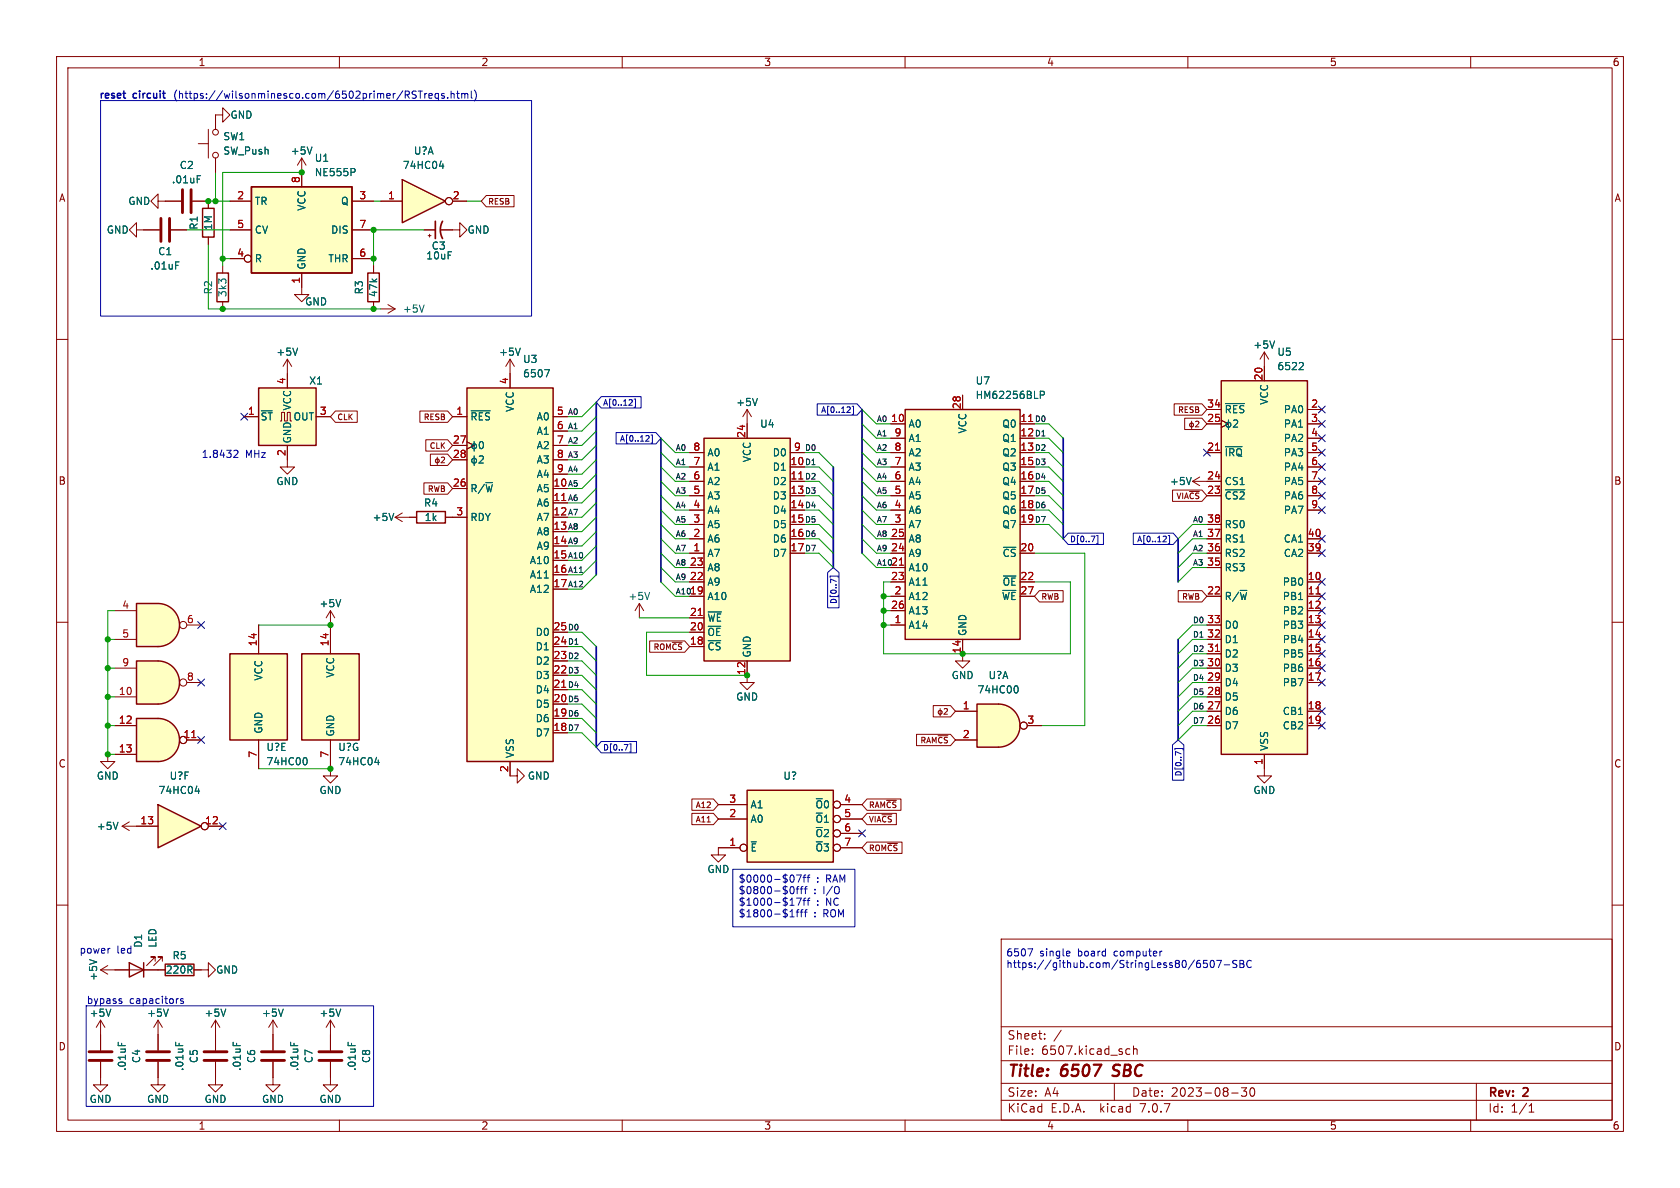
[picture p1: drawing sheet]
<svg xmlns="http://www.w3.org/2000/svg" width="297mm" height="210mm" viewBox="0 0 297 210" stroke-linecap="round" stroke-linejoin="round" font-family="sans-serif">
<g fill="none" stroke="#840000" stroke-width=".18">
<path d="M10 10h277v190h-277zM12 12h273v186h-273zM60 10v2M110 10v2M160 10v2M210 10v2M260 10v2M27.9 35.6v-1.3l-1.2 1.3 1.2 1.2v-1.2h1.3M10 60h2M285 60h2M80 73.7h2.5M80 78.7h2.5"/>
<path d="M82.5 78.1l1.3 .6-1.3 .7M90.2 66v2.6M97.8 73.7h2.5M97.8 78.7h2.5M97.8 76.2h2.5M80 86.4h2.5M80 91.4h2.5M80 81.3h2.5M97.8 86.4h2.5M97.8 88.9h2.5M97.8 91.4h2.5M97.8 94h2.5"/>
<path d="M97.8 96.5h2.5M97.8 99.1h2.5M97.8 81.3h2.5M97.8 83.8h2.5M10 110h2M45.7 110.5v5.1M58.4 110.5v5.1M97.8 101.6h2.5M97.8 104.1h2.5M97.8 119.4h2.5M97.8 116.8h2.5M97.8 114.3h2.5"/>
<path d="M97.8 111.8h2.5M285 110h2M45.7 130.8v5.1M58.4 130.8v5.1M90.2 134.6v2.6M97.8 129.5h2.5M97.8 127h2.5M97.8 124.5h2.5M97.8 121.9h2.5M10 160h2M285 160h2M17.8 171.5l1.2 .7"/>
<path d="M17.8 171.5h2.5M19 170.7l-1.2 .8M177 166h108v32h-108zM38.1 190.5v1.3h1.3l-1.3 1.2-1.3-1.2h1.3M38.1 180.3l-.8 1.3M38.1 180.3v2.6M38.1 180.3l.8 1.3M48.3 180.3v5.4M48.3 187.7v2.8M48.3 180.3l-.8 1.3M48.3 180.3l.7 1.3M58.4 180.3l-.7 1.3"/>
<path d="M58.4 180.3v5.4M58.4 187.7v2.8M58.4 180.3l.8 1.3M60 198v2M110 198v2M160 198v2M177 194.5h108M177 191.5h108M177 187.5h108M177 181.5h108M182.5 186.3v.1M182.5 185.5v.1"/>
<path d="M184.7 183.6v.1M184.7 182.8v.1M187.6 182.1l-1.3 2M197 191.5v3M199.2 186.3h.5M199.2 185.5h.5M200.4 185.5l.2-.1 .4 .1v.9M200.4 184.9v1.5M210 198v2M217.7 193.2h1.2M219.5 192.3h.9l-.5 .6 .4 .1v.7l-.2 .1h-.4l-.2-.1M221.2 192.4l.1-.1a.81 .81 0 0 1 .6 .6 .81 .81 0 0 1-.3 .8l-.1 .1a.81 .81 0 0 1-.6-.6 .81 .81 0 0 1 .3-.8z"/>
<path d="M260 198v2M261 191.5v6.5M270.3 196.6h.9M270.3 195.5l.4-.4v1.5"/>
</g>
<path d="M196.6 190.1l.3 .1M197 188.4l-.2 .2 .1 .4" fill="none" stroke="#840000" stroke-width=".4"/>
<g fill="none" stroke="#006464" stroke-width=".18">
<path d="M83.3 72.6h3.4M83.8 78v1.7M84.9 78.1l.1-.1a.68 .68 0 0 1 .5 .7 .68 .68 0 0 1-.5 .6 .84 .84 0 0 1-.1-1.2zM96.3 65.3h.8l-.5 1.3M83.8 80.6v1.7M84.7 80.7l.5-.1 .3 .4-.8 .9h.8M54 133.9a.79 .79 0 0 1 0 1.3M66.3 134.8h.8M66.9 134.4v.8M15.8 169.6l1.3 .5M39.9 178.4l-.4 1.2M50.1 178.4l-.4 1.2"/>
<path d="M60.2 178.4l-.4 1.2M51.4 184.2v.6M61.5 184.2v.6"/>
<circle cx="83.8" cy="78.9" r=".44"/>
<circle cx="83.8" cy="81.4" r=".44"/>
</g>
<path d="M46.2 187.5h4.1M46.2 185.9h4.1M56.4 187.5h4.1M56.4 185.9h4.1" fill="none" stroke="#840000" stroke-width=".51"/>
<g fill="#ffffc2" stroke="#ffffc2" stroke-width=".18">
<path d="M82.5 68.6h15.3v66h-15.3z"/>
<path d="M53.3 115.6h10.2v15.2h-10.2z"/>
<path d="M40.6 115.6h10.2v15.2h-10.2z"/>
<path d="M27.9 106.7a3.8 3.8 0 0 1 3.8 3.8 3.8 3.8 0 0 1-3.8 3.8z"/>
</g>
<path d="M82.5 68.6h15.3v66h-15.3zM40.6 115.6h10.2v15.2h-10.2zM53.3 115.6h10.2v15.2h-10.2z" fill="none" stroke="#840000" stroke-width=".25"/>
<path d="M99.3 88.5h.7M99.3 121.5h.7" fill="none" stroke="#a90000" stroke-width=".18"/>
<path d="M24.1 106.7h3.8v7.6h-3.8z" fill="#ffffc2"/>
<path d="M73.7 90.4h5v2.1h-5zM24.1 106.7h3.8a3.8 3.8 0 0 1 3.8 3.8 3.8 3.8 0 0 1-3.8 3.8h-3.8z" fill="none" stroke="#840000" stroke-width=".25"/>
<g fill="none" stroke="#840000" stroke-width=".18">
<path d="M69.8 91.4h3.9M69.8 91.4l1.3 .8M71.1 90.7l-1.3 .7M78.7 91.4h1.3M20.3 108h3.8M20.3 113h3.8M33 110.5h2.6M17.8 182.9v2.8M17.8 187.7v2.8M58.4 190.5v1.3h1.3l-1.3 1.2-1.3-1.2h1.3"/>
<circle cx="32.4" cy="110.5" r=".63"/>
</g>
<path d="M15.7 187.5h4.1M15.7 185.9h4.1" fill="none" stroke="#840000" stroke-width=".51"/>
<path d="M69.6 90.7l-.4 1.3M20.9 184.2v.6" fill="none" stroke="#006464" stroke-width=".18"/>
<path d="M27.9 116.8a3.8 3.8 0 0 1 3.8 3.9 3.8 3.8 0 0 1-3.8 3.8z" fill="#ffffc2" stroke="#ffffc2" stroke-width=".18"/>
<path d="M24.1 116.8h3.8v7.7h-3.8z" fill="#ffffc2"/>
<path d="M24.1 116.8h3.8a3.8 3.8 0 0 1 3.8 3.9 3.8 3.8 0 0 1-3.8 3.8h-3.8z" fill="none" stroke="#840000" stroke-width=".25"/>
<g fill="none" stroke="#840000" stroke-width=".18">
<path d="M20.3 118.1h3.8M20.3 123.2h3.8M33 120.7h2.6"/>
<circle cx="32.4" cy="120.6" r=".63"/>
</g>
<path d="M27.9 127a3.8 3.8 0 0 1 3.8 3.8 3.8 3.8 0 0 1-3.8 3.8z" fill="#ffffc2" stroke="#ffffc2" stroke-width=".18"/>
<path d="M24.1 127h3.8v7.6h-3.8z" fill="#ffffc2"/>
<path d="M45.7 68.6h10.2v10.1h-10.2zM215.9 67.3h15.2v66.1h-15.2zM24.1 127h3.8a3.8 3.8 0 0 1 3.8 3.8 3.8 3.8 0 0 1-3.8 3.8h-3.8zM22.9 170.2l2.5 1.3-2.5 1.2zM25.4 170.2v2.5M29.2 170.4h5.1v2.1h-5.1z" fill="none" stroke="#840000" stroke-width=".25"/>
<g fill="none" stroke="#840000" stroke-width=".18">
<path d="M43.2 73.7h2.5M49.5 74.4h.3v-1.5h.5v1.5h.5v-1.5h.5v1.5h.3M50.8 66v2.6M50.8 78.7v2.6M55.9 73.7h2.5M90.2 63.5l-.8 1.3M90.2 63.5v2.5M90.2 63.5l.7 1.3M213.4 72.4h2.5M213.4 74.9h2.5M215.9 74.3l1.3 .6-1.3 .7M223.5 64.8v2.5"/>
<path d="M231.1 72.4h2.6M231.1 74.9h2.6M231.1 77.5h2.6M213.4 80h2.5M213.4 87.6h2.5M213.4 85.1h2.5M213.4 97.8h2.5M213.4 95.3h2.5M213.4 92.7h2.5M231.1 80h2.6M231.1 87.6h2.6M231.1 85.1h2.6"/>
<path d="M231.1 97.8h2.6M231.1 95.3h2.6M231.1 82.6h2.6M231.1 90.2h2.6M213.4 105.4h2.5M213.4 110.5h2.5M213.4 113h2.5M213.4 115.6h2.5M213.4 118.1h2.5M213.4 100.3h2.5M231.1 102.9h2.6M231.1 105.4h2.6"/>
<path d="M231.1 108h2.6M231.1 110.5h2.6M231.1 113h2.6M231.1 115.6h2.6M231.1 118.1h2.6M20.3 128.3h3.8M20.3 133.4h3.8M33 130.8h2.6M213.4 128.3h2.5M213.4 120.7h2.5M213.4 125.7h2.5M213.4 123.2h2.5"/>
<path d="M223.5 133.4v2.5M231.1 128.3h2.6M231.1 120.7h2.6M231.1 125.7h2.6M20.3 171.5h8.9M27.4 169.9v-.7h-.7h.7l-1.5 1.5M28.7 169.9v-.7h-.8h.8l-1.5 1.5M34.3 171.5h1.3M17.8 190.5v1.3h1.2l-1.2 1.2-1.3-1.2h1.3M17.8 180.3l-.8 1.3M17.8 180.3v2.6M17.8 180.3l.7 1.3"/>
<path d="M27.9 190.5v1.3h1.3l-1.3 1.2-1.2-1.2h1.2"/>
<circle cx="32.4" cy="130.8" r=".63"/>
</g>
<path d="M214.9 79.6h.7M214.9 115.2h.7M232.7 105h.7M33.9 130.4h.7" fill="none" stroke="#a90000" stroke-width=".18"/>
<g fill="#ffffc2" stroke="#ffffc2" stroke-width=".18">
<path d="M215.9 67.3h15.2v66.1h-15.2z"/>
<path d="M45.7 68.6h10.2v10.1h-10.2z"/>
</g>
<g fill="none" stroke="#006464" stroke-width=".18">
<path d="M92 61.5l-.4 1.3M216.6 79h3M216.6 71.3h3.4M217.2 74.2v1.7M218.1 74.4l.5-.2 .2 .4-.8 .9h.8M230.2 64.1l.2 .2v.3l-.8 .7h.8M216.6 86.6h3.5M19.6 178.4l-.4 1.2"/>
<circle cx="217.2" cy="75.1" r=".44"/>
</g>
<path d="M27.9 142.2l7.7 3.9-7.7 3.8z" fill="#ffffc2"/>
<path d="M44.4 33h17.8v15.3h-17.8zM65 48.3h2.1v5h-2.1zM132.1 139.7h15.2v12.7h-15.2zM27.9 142.2l7.7 3.9-7.7 3.8z" fill="none" stroke="#840000" stroke-width=".25"/>
<g fill="none" stroke="#840000" stroke-width=".18">
<path d="M40.6 35.6h3.8M53.3 30.5v2.5M62.2 35.6h3.8M40.6 40.6h3.8M40.6 45.7h2.6M53.3 48.3v3.8h1.3l-1.3 1.2-1.2-1.2h1.2M62.2 40.6h3.8M62.2 45.7h3.8M66 47v1.3M66 53.3v1.3M67.3 54.6h2.5M68.6 53.8l1.2 .8"/>
<path d="M69.8 54.6l-1.2 .8M74.9 40.6h2.1M75.7 41.7h.5M75.9 41.4v.5M78 40.6h3.3v-1.2l1.2 1.2-1.2 1.3v-1.3M50.8 63.5l-.8 1.3M50.8 63.5v2.5M50.8 63.5l.8 1.3M50.8 81.3v1.3h1.3l-1.3 1.2-1.3-1.2h1.3M58.4 108l-.7 1.2M58.4 108v2.5M58.4 108l.8 1.2"/>
<path d="M132.1 119.4v1.3h1.2l-1.2 1.2-1.3-1.2h1.3M170.2 115.6v1.2h1.2l-1.2 1.3-1.3-1.3h1.3M19 133.4v1.2h1.3l-1.3 1.3-1.2-1.3h1.2M58.4 135.9v1.3h1.3l-1.3 1.2-1.3-1.2h1.3M21.6 146.1h6.3M21.6 146.1l1.3 .7M22.9 145.3l-1.3 .8M36.8 146.1h2.6M127 144.8h5.1M127 142.2h5.1M130.8 149.9h-3.8v1.2h1.3l-1.3 1.3-1.3-1.3h1.3M148.6 149.9h3.8"/>
<path d="M148.6 144.8h3.8M148.6 142.2h3.8M148.6 147.3h3.8M35.6 171.5h1.2v-1.3l1.3 1.3-1.3 1.2v-1.2M27.9 180.3v5.4M27.9 187.7v2.8M27.9 180.3l-.7 1.3M27.9 180.3l.8 1.3M38.1 182.9v2.8M38.1 187.7v2.8M48.3 190.5v1.3h1.2l-1.2 1.2-1.3-1.2h1.3"/>
<circle cx="43.8" cy="45.7" r=".63"/>
<circle cx="36.2" cy="146" r=".63"/>
<circle cx="131.4" cy="149.9" r=".63"/>
</g>
<path d="M62.7 29.9l.1 .1-.1 .4M75 53.9l-.4 1.3M52.6 61.5l-.4 1.3M60.2 106l-.4 1.3M34.5 139.9h.8M35.1 139.4v.9M20.9 145.4l-.5 1.2M132.8 148.8h.9M29.8 178.4l-.5 1.2M31.1 184.2v.6M41.2 184.2v.6" fill="none" stroke="#006464" stroke-width=".18"/>
<path d="M25.9 187.5h4.1M25.9 185.9h4.1M36.1 187.5h4M36.1 185.9h4" fill="none" stroke="#840000" stroke-width=".51"/>
<g fill="#ffffc2" stroke="#ffffc2" stroke-width=".18">
<path d="M132.1 139.7h15.2v12.7h-15.2z"/>
<path d="M44.4 33h17.8v15.3h-17.8z"/>
<path d="M176.5 124.5a3.8 3.8 0 0 1 3.8 3.8 3.8 3.8 0 0 1-3.8 3.8z"/>
</g>
<path d="M77 39.1v3.1M78.2 39.1a3.2 3.2 0 0 0 0 3.1" fill="none" stroke="#840000" stroke-width=".3"/>
<path d="M172.7 124.5h3.8v7.6h-3.8z" fill="#ffffc2"/>
<path d="M160 72.4h20.3v40.6h-20.3zM172.7 124.5h3.8a3.8 3.8 0 0 1 3.8 3.8 3.8 3.8 0 0 1-3.8 3.8h-3.8z" fill="none" stroke="#840000" stroke-width=".25"/>
<g fill="none" stroke="#840000" stroke-width=".18">
<path d="M35.1 25.4h1.7M36.8 22.9v5M38.1 27.9v2.6M39.4 20.3v1.3l1.2-1.3-1.2-1.2v1.2h-1.3v2.6M53.3 27.9l-.7 1.3M53.3 27.9v2.6M53.3 27.9l.8 1.3M157.5 74.9h2.5M157.5 77.5h2.5M170.2 69.9v2.5M180.3 74.9h2.6M180.3 77.5h2.6"/>
<path d="M157.5 80h2.5M157.5 82.6h2.5M157.5 85.1h2.5M157.5 87.6h2.5M157.5 90.2h2.5M157.5 92.7h2.5M157.5 97.8h2.5M157.5 95.3h2.5M180.3 80h2.6M180.3 82.6h2.6M180.3 85.1h2.6M180.3 87.6h2.6"/>
<path d="M180.3 90.2h2.6M180.3 92.7h2.6M180.3 97.8h2.6M113 106.7l-.7 1.3M113 106.7v2.5M113 106.7l.8 1.3M157.5 110.5h2.5M157.5 105.4h2.5M157.5 100.3h2.5M157.5 102.9h2.5M157.5 108h2.5M170.2 113v2.6"/>
<path d="M180.3 105.4h2.6M180.3 102.9h2.6M168.9 125.7h3.8M168.9 130.8h3.8M181.6 128.3h2.5M223.5 135.9v1.3h1.3l-1.3 1.2-1.3-1.2h1.3"/>
<circle cx="38.1" cy="27.4" r=".51"/>
<circle cx="38.1" cy="23.4" r=".51"/>
<circle cx="181" cy="128.3" r=".63"/>
</g>
<path d="M55.2 26l-.5 1.2M183.9 69.2h.5l.2 .2-.1 .4h-.6M114.8 104.7l-.4 1.3M179.7 121.2a.79 .79 0 0 1 0 1.3" fill="none" stroke="#006464" stroke-width=".18"/>
<path d="M160 72.4h20.3v40.6h-20.3z" fill="#ffffc2" stroke="#ffffc2" stroke-width=".18"/>
<path d="M181.9 74.5h.7M159 99.9h.7" fill="none" stroke="#a90000" stroke-width=".18"/>
<path d="M71.1 31.8l7.6 3.8-7.6 3.8z" fill="#ffffc2"/>
<path d="M35.8 36.8h2v5.1h-2zM71.1 31.8l7.6 3.8-7.6 3.8zM38.4 48.3h2v5h-2zM124.5 77.5h15.2v39.3h-15.2z" fill="none" stroke="#840000" stroke-width=".25"/>
<g fill="none" stroke="#840000" stroke-width=".18">
<path d="M29.2 35.6h2.8M34 35.6h2.8v1.2M38.1 20.3v2.6M38.1 27.9v2.6M40.6 35.6h3.8M53.3 30.5v2.5M62.2 35.6h3.8M67.3 35.6h3.8M80 35.6h2.5M86 34.6h4.9v2h-4.9l-.9-1zM24.1 40.6v-1.2l-1.2 1.2 1.2 1.3v-1.3h4.1M30.2 40.6h2.8"/>
<path d="M36.8 41.9v1.3M39.4 47v1.3M39.4 53.3v1.3M40.6 40.6h3.8M40.6 45.7h2.6M53.3 48.3v2.5M62.2 40.6h3.8M62.2 45.7h3.8M66 47v1.3M66 53.3v1.3M74.9 40.6h2.1M78 40.6h2"/>
<path d="M43.2 73.7h2.5M50.8 66v2.6M50.8 78.7v2.6M55.9 73.7h2.5M59.3 72.7h3.9v2h-3.9l-.9-1zM74.2 72.7h4.9l.9 1-.9 1h-4.9zM75.3 77.7h3.8l.9 1-.9 1h-3.8zM80 73.7h2.5M80 78.7h2.5M82.5 78.1l1.3 .6-1.3 .7M90.2 66v2.6M97.8 73.7h2.5"/>
<path d="M97.8 78.7h2.5M97.8 76.2h2.5M132.1 72.4l-.8 1.3M132.1 72.4v5.1M132.1 72.4l.7 1.3M157.5 74.9h2.5M157.5 77.5h2.5M170.2 69.9v2.5M180.3 74.9h2.6M180.3 77.5h2.6M207.6 71.4h4.9l.9 1-.9 1h-4.9zM209.4 73.9h3.1l.9 1-.9 1h-3.1z"/>
<path d="M210.7 74.5v1.3M211.4 74.6l.4-.1 .1 .2-.6 .8h.6M213.4 72.4h2.5M213.4 74.9h2.5M215.9 74.3l1.3 .6-1.3 .7M223.5 62.2l-.7 1.3M223.5 62.2v5.1M223.5 62.2l.8 1.3M231.1 72.4h2.6M231.1 74.9h2.6M231.1 77.5h2.6M72.4 91.4h1.3"/>
<path d="M74.9 85.4h4.2l.9 1-.9 1h-4.2zM76.1 80.3h3l.9 1-.9 1h-3zM77.3 80.8v1.3M78 80.9l.4-.1 .2 .3-.6 .7h.6M78.7 91.4h3.8M80 86.4h2.5M80 81.3h2.5M97.8 86.4h2.5M97.8 88.9h2.5M97.8 91.4h2.5M97.8 94h2.5M97.8 96.5h2.5"/>
<path d="M97.8 99.1h2.5M97.8 81.3h2.5M97.8 83.8h2.5M121.9 97.8h2.6M121.9 82.6h2.6M121.9 85.1h2.6M121.9 87.6h2.6M121.9 90.2h2.6M121.9 92.7h2.6M121.9 95.3h2.6M121.9 80h2.6M139.7 97.8h2.5"/>
<path d="M139.7 82.6h2.5M139.7 85.1h2.5M139.7 87.6h2.5M139.7 90.2h2.5M139.7 92.7h2.5M139.7 95.3h2.5M139.7 80h2.5M157.5 97.8h2.5M157.5 82.6h2.5M157.5 85.1h2.5M157.5 87.6h2.5M157.5 90.2h2.5"/>
<path d="M157.5 92.7h2.5M157.5 95.3h2.5M157.5 80h2.5M180.3 97.8h2.6M180.3 82.6h2.6M180.3 85.1h2.6M180.3 87.6h2.6M180.3 90.2h2.6M180.3 92.7h2.6M180.3 80h2.6M207.3 86.6h5.2l.9 1-.9 1h-5.2zM210.3 86.9h1.7"/>
<path d="M210.8 85.1h5.1M210.8 85.1l1.3 .8M212.1 84.3l-1.3 .8M213.4 97.8h2.5M213.4 87.6h2.5M213.4 92.7h2.5M213.4 95.3h2.5M213.4 80h2.5M231.1 97.8h2.6M231.1 82.6h2.6M231.1 85.1h2.6M231.1 87.6h2.6"/>
<path d="M231.1 90.2h2.6M231.1 95.3h2.6M231.1 80h2.6M45.7 110.5v5.1M58.4 110.5v5.1M97.8 114.3h2.5M97.8 111.8h2.5M97.8 101.6h2.5M97.8 104.1h2.5M97.8 119.4h2.5M97.8 116.8h2.5M114.9 113.3h6.1l.9 1-.9 1h-6.1z"/>
<path d="M118.8 113.5h1.8M121.9 114.3h2.6M121.9 105.4h2.6M121.9 111.8h2.6M121.9 109.2h2.6M121.9 102.9h2.6M121.9 100.3h2.6M132.1 116.8v2.6M157.5 105.4h2.5M157.5 102.9h2.5M157.5 100.3h2.5M157.5 108h2.5"/>
<path d="M157.5 110.5h2.5M170.2 113v2.6M180.3 105.4h2.6M180.3 102.9h2.6M183.8 104.4h4.1v2h-4.1l-.9-1zM208.3 104.4h4.2l.9 1-.9 1h-4.2zM213.4 105.4h2.5M213.4 100.3h2.5M213.4 110.5h2.5M213.4 113h2.5M213.4 115.6h2.5M213.4 118.1h2.5"/>
<path d="M231.1 105.4h2.6M231.1 102.9h2.6M231.1 108h2.6M231.1 110.5h2.6M231.1 113h2.6M231.1 115.6h2.6M231.1 118.1h2.6M20.3 128.3h3.8M20.3 133.4h3.8M33 130.8h2.6M45.7 130.8v5.1M58.4 130.8v5.1"/>
<path d="M90.2 134.6v2.6h1.2v-1.3l1.3 1.3-1.3 1.2v-1.2M97.8 129.5h2.5M97.8 127h2.5M97.8 124.5h2.5M97.8 121.9h2.5M162 129.8h6l.9 1-.9 1h-6zM165 124.7h3l.9 1-.9 1h-3zM165.8 130.1h1.8M166.2 125.3v1.3M166.9 125.4l.4-.1 .2 .2-.6 .8h.6M168.9 130.8h3.8M168.9 125.7h3.8"/>
<path d="M181.6 128.3h2.5M213.4 128.3h2.5M213.4 120.7h2.5M213.4 125.7h2.5M213.4 123.2h2.5M223.5 133.4v2.5M231.1 128.3h2.6M231.1 120.7h2.6M231.1 125.7h2.6M24.1 146.1h3.8M36.8 146.1h2.6M122.3 143.8h3.8l.9 1-.9 1h-3.8z"/>
<path d="M122.3 141.2h3.8l.9 1-.9 1h-3.8zM125 145.3h.6M127 149.9h3.8M127 144.8h5.1M127 142.2h5.1M148.6 149.9h3.8M148.6 144.8h3.8M148.6 142.2h3.8M148.6 147.3h3.8M153.3 141.2h6v2h-6l-.9-1zM153.3 143.8h5.2v2h-5.2l-.9-1zM153.3 148.9h6.2v2h-6.2l-.9-1z"/>
<path d="M155.9 144h1.8M156.7 141.5h1.8M156.9 149.1h1.8M20.3 171.5h2.6M25.4 171.5h3.8M34.3 171.5h1.3M17.8 182.9v2.8M17.8 187.7v2.8M27.9 182.9v2.8M27.9 187.7v2.8M38.1 182.9v2.8M38.1 187.7v2.8"/>
<path d="M48.3 182.9v2.8M48.3 187.7v2.8M58.4 182.9v2.8M58.4 187.7v2.8"/>
<circle cx="79.4" cy="35.6" r=".63"/>
<circle cx="43.8" cy="45.7" r=".63"/>
<circle cx="210.7" cy="75.1" r=".35"/>
<circle cx="77.3" cy="81.5" r=".35"/>
<circle cx="32.4" cy="130.8" r=".63"/>
<circle cx="166.2" cy="125.9" r=".35"/>
<circle cx="181" cy="128.3" r=".63"/>
<circle cx="36.2" cy="146" r=".63"/>
<circle cx="131.4" cy="149.9" r=".63"/>
</g>
<g fill="none" stroke="#006464" stroke-width=".18">
<path d="M34.9 31.1h.6M55.2 26l-.5 1.2M62.7 29.9l.1 .1-.1 .4M77.7 29.4h.8M78.3 28.9v.9M31.1 46.3h.6M52.6 61.5l-.4 1.3M83.3 72.6h3.4M83.8 78v1.7M84.9 78.1l.1-.1a.68 .68 0 0 1 .5 .7 .68 .68 0 0 1-.5 .6 .84 .84 0 0 1-.1-1.2zM92 61.5l-.4 1.3M96.3 65.3h.8l-.5 1.3"/>
<path d="M133.9 70.4l-.4 1.3M183.9 69.2h.5l.2 .2-.1 .4h-.6M216.6 79h3M216.6 71.3h3.4M217.2 74.2v1.7M218.1 74.4l.5-.2 .2 .4-.8 .9h.8M225.3 60.3l-.4 1.2M230.2 64.1l.2 .2v.3l-.8 .7h.8M69.6 90.7l-.4 1.3M83.8 80.6v1.7M84.7 80.7l.5-.1 .3 .4-.8 .9h.8M210.6 84.4l-.4 1.3"/>
<path d="M216.6 86.6h3.5M60.2 106l-.4 1.3M125.2 108.2h2.3M34.5 139.9h.8M35.1 139.4v.9M54 133.9a.79 .79 0 0 1 0 1.3M66.3 134.8h.8M66.9 134.4v.8M179.7 121.2a.79 .79 0 0 1 0 1.3M20.9 145.4l-.5 1.2M132.8 148.8h.9M15.8 169.6l1.3 .5"/>
<path d="M19.6 178.4l-.4 1.2M29.8 178.4l-.5 1.2M39.9 178.4l-.4 1.2M50.1 178.4l-.4 1.2M60.2 178.4l-.4 1.2M20.9 184.2v.6M31.1 184.2v.6M41.2 184.2v.6M51.4 184.2v.6M61.5 184.2v.6"/>
<circle cx="83.8" cy="78.9" r=".44"/>
<circle cx="217.2" cy="75.1" r=".44"/>
<circle cx="83.8" cy="81.4" r=".44"/>
</g>
<path d="M124.5 77.5h15.2v39.3h-15.2z" fill="#ffffc2" stroke="#ffffc2" stroke-width=".18"/>
<path d="M181.9 74.5h.7M214.9 79.6h.7M99.3 88.5h.7M141.2 84.7h.7M159 99.9h.7M123.4 108.8h.8M214.9 115.2h.7M232.7 105h.7M33.9 130.4h.7M99.3 121.5h.7" fill="none" stroke="#a90000" stroke-width=".18"/>
<path d="M28.4 38.6v4.1M30 38.6v4.1M32.3 33.5v4.1M33.8 33.5v4.1" fill="none" stroke="#840000" stroke-width=".51"/>
<g fill="none" stroke="#00009d" stroke-width=".18">
<path d="M106.3 70.1h7v2h-7l-.9-1zM108.9 76.5h7.1l.8 1-.8 1h-7.1zM111.2 71.6h.6M111.7 70.7v.4M112.1 70.6h.2v1.4h-.2M114.6 77l.2 .2-.1 .2-.6 .6h.7M115.1 76.9h.2v1.4h-.2M144.5 71.4h7l.9 1-.9 1h-7zM150.1 71.9l.2 .2v.2l-.6 .6h.6M150.7 71.8h.2v1.4h-.2M188.8 94.2h6.3v2.1h-6.3l-.8-1zM193.9 94.7h.2v1.4h-.2"/>
<path d="M200.4 94.2h7l.9 1.1-.9 1h-7zM206 94.8l.2 .2-.1 .2-.5 .6h.6M206.5 94.7h.3v1.4h-.3M146.3 101.2l1-.9 1 .9v6.2h-2zM146.8 102.1v-.3h1.4v.3M147.8 102.8l-1-.4v.6M106.3 131.1h6.2v2h-6.2l-.9-1zM111.3 131.5h.2v1.4h-.2M207.3 131.7l1-.9 1 .9v6.2h-2zM207.7 132.6v-.3h1.4v.3M208.8 133.3l-1-.5v.7"/>
</g>
<g fill="none" stroke="#0000c2" stroke-width=".18">
<path d="M17.8 17.8h76.2v38.1h-76.2zM73.4 16.1l.2 .1M73.5 16.9v.3M73.9 16.1h.8M74.3 16.1v1.3M75.1 16.5v.9M75.5 16.5l-.4 .3M75.8 16.9l.6-.1v-.2l-.4-.1-.2 .2 .1 .6h.5M77.5 16.6l-.4-.1-.2 .3 .1 .5h.5M77.5 16.5v1.3M78.5 16.6l-.3-.1-.1 .2v.2l.4 .1v.3h-.4M79.1 17.2v.2"/>
<path d="M79.7 16.6l.2-.1 .3 .1 .1 .8M79.7 16.1v1.3M80.7 16.5h.5M80.9 16.1v1.1l.3 .2M81.6 16.6l.4-.1 .2 .2M81.6 16.5v.9M82.2 16.7l.1-.2 .3 .1 .1 .8M82.2 16.7v.7M83.3 16.1v1.1l.2 .2M83.9 15.9a1.46 1.46 0 0 1 0 2M41.4 79.7l.4-.1 .3 .4-.8 .9h.8M129.5 153.7h21.6v10.1h-21.6z"/>
<path d="M140.3 157v.7l-.3 .3M140.8 157.1h.4M140.8 154.7h.9l-.6 1.2M140.8 158.8h.9l-.6 1.2M141.2 156.7l-.3 .2v1.1M141.5 157.1h.5M142 155.1h.4M142 156.7l-.3 .2v1.1M142 159.2h.4M142.2 157.1h.5M142.4 154.7l-.3 .2v1M142.4 158.8l-.3 .1v1.1"/>
<path d="M142.7 155.1h.5M142.7 156.7l-.3 .2v1.1M142.7 159.2h.5M143.2 154.7l-.3 .2v1M143.2 158.8l-.3 .1v1.1M15.2 177.8h50.8v17.8h-50.8zM19.3 167.6h.2M21.4 177l.2 .1-.2 .3M21.4 176.5l.1 .1M31.4 176.5h.1M32.4 176.6l-.3-.1-.2 .2 .1 .2 .4 .1v.3h-.5M139.7 162.1h.7"/>
<path d="M140.8 161.2h.4M141.2 160.8l-.3 .2v1.1M141.5 161.2h.5M142 160.8l-.3 .2v1.1M142.2 161.2h.5M142.7 160.8l-.3 .2v1.1M181.7 167.7h.9l-.6 1.3M189 168.1l.1 .3-.6 .2M189.1 168.9l-.1 .1M205.4 168.1l-.2 .1M211.8 170.3h.3l.2 .2-.1 .4-.4 .1M212.1 169.8h-.3"/>
<path d="M213.4 169.8h-.6l-.1 .6 .2-.1h.4l.2 .2-.1 .4-.2 .1-.5-.1M214.1 169.9l.1-.1a.68 .68 0 0 1 .5 .6 .68 .68 0 0 1-.5 .6l-.1-.1-.2-.3zM215.1 169.8h.8l-.5 1.2M216.4 170.6h1M218.7 169.8h-.5l-.2 .1v.4l.5 .2 .2 .3-.3 .2h-.5M219.2 169.8h.4l.3 .2-.3 .4 .3 .1v.3l-.2 .2h-.5zM219.2 170.4h.4M221.2 169.9a.6 .6 0 0 0-.8 .4 .6 .6 0 0 0 .6 .7l.2-.1"/>
</g>
<path d="M105.4 71.1v30.5M116.8 77.5v25.4M152.4 72.4v25.4M188 77.5v17.8M147.3 82.6v17.7M208.3 95.3v7.6M105.4 114.3v17.8M208.3 113v17.8" fill="none" stroke="#000084" stroke-width=".3"/>
<g fill="none" stroke="#009600" stroke-width=".18">
<path d="M36.8 35.6h3.8M38.1 30.5v5.1M53.3 30.5h-13.9v16.5M66 35.6h1.3M82.5 35.6h2.6M33 40.6h7.6M36.8 43.2v11.4h30.5M39.4 45.7h1.2M74.9 40.6h-8.9v6.4M105.4 71.1l-2.5 2.6h-2.6M105.4 78.7l-2.5 2.6h-2.6M105.4 76.2l-2.5 2.5h-2.6"/>
<path d="M105.4 73.7l-2.5 2.5h-2.6M116.8 77.5l2.6 2.5h2.5M152.4 77.5l2.5 2.5h2.6M152.4 72.4l2.5 2.5h2.6M152.4 74.9l2.5 2.6h2.6M182.9 74.9h2.5l2.6 2.6M182.9 77.5h2.5l2.6 2.5M105.4 96.5l-2.5 2.6h-2.6M105.4 99.1l-2.5 2.5h-2.6M105.4 88.9l-2.5 2.5h-2.6M105.4 83.8l-2.5 2.6h-2.6M105.4 86.4l-2.5 2.5h-2.6"/>
<path d="M105.4 94l-2.5 2.5h-2.6M105.4 91.4l-2.5 2.6h-2.6M105.4 81.3l-2.5 2.5h-2.6M116.8 95.3l2.6 2.5h2.5M116.8 85.1l2.6 2.5h2.5M116.8 90.2l2.6 2.5h2.5M116.8 92.7l2.6 2.6h2.5M116.8 87.6l2.6 2.6h2.5M116.8 80l2.6 2.6h2.5M116.8 82.6l2.6 2.5h2.5M116.8 97.8l2.6 2.5h2.5M142.2 80h2.6l2.5 2.6"/>
<path d="M142.2 97.8h2.6l2.5 2.5M142.2 87.6h2.6l2.5 2.6M142.2 92.7h2.6l2.5 2.6M142.2 95.3h2.6l2.5 2.5M142.2 90.2h2.6l2.5 2.5M142.2 82.6h2.6l2.5 2.5M142.2 85.1h2.6l2.5 2.5M152.4 95.3l2.5 2.5h2.6M152.4 85.1l2.5 2.5h2.6M152.4 90.2l2.5 2.5h2.6M152.4 92.7l2.5 2.6h2.6M152.4 87.6l2.5 2.6h2.6"/>
<path d="M152.4 80l2.5 2.6h2.6M152.4 82.6l2.5 2.5h2.6M152.4 97.8l2.5 2.5h2.6M182.9 97.8h8.9v30.5h-7.7M182.9 80h2.5l2.6 2.6M182.9 87.6h2.5l2.6 2.6M182.9 92.7h2.5l2.6 2.6M182.9 90.2h2.5l2.6 2.5M182.9 82.6h2.5l2.6 2.5M182.9 85.1h2.5l2.6 2.5M213.4 97.8h-2.6l-2.5 2.5M213.4 92.7h-2.6l-2.5 2.6"/>
<path d="M213.4 95.3h-2.6l-2.5 2.5M19 118.1h1.3M19 113h1.3M20.3 108h-1.3v25.4h1.3M45.7 110.5h12.7M100.3 111.8h2.6l2.5 2.5M100.3 119.4h2.6l2.5 2.5M100.3 116.8h2.6l2.5 2.6M100.3 114.3h2.6l2.5 2.5M105.4 101.6l-2.5 2.5h-2.6M113 109.2h8.9M116.8 102.9l2.6 2.5h2.5"/>
<path d="M116.8 100.3l2.6 2.6h2.5M121.9 111.8h-7.6v7.6h17.8M156.2 110.5h1.3M156.2 108h1.3M156.2 105.4h1.3M157.5 102.9h-1.3v12.7h33v-12.7h-6.3M213.4 118.1h-2.6l-2.5 2.6M213.4 110.5h-2.6l-2.5 2.5M213.4 113h-2.6l-2.5 2.6M213.4 115.6h-2.6l-2.5 2.5M213.4 100.3h-2.6l-2.5 2.6M19 123.2h1.3"/>
<path d="M19 128.3h1.3M45.7 135.9h12.7M100.3 121.9h2.6l2.5 2.6M100.3 127h2.6l2.5 2.5M100.3 124.5h2.6l2.5 2.5M100.3 129.5h2.6l2.5 2.6M213.4 123.2h-2.6l-2.5 2.5M213.4 128.3h-2.6l-2.5 2.5M213.4 125.7h-2.6l-2.5 2.6M213.4 120.7h-2.6l-2.5 2.5"/>
</g>
<g fill="none" stroke="#000084" stroke-width=".18">
<path d="M42.6 73.1l1.2 1.2M43.8 73.1l-1.2 1.2M212.8 79.4l1.2 1.2M214 79.4l-1.2 1.2M233.1 76.9l1.2 1.2M233.1 74.3l1.2 1.2M233.1 79.4l1.2 1.2M233.1 71.8l1.2 1.2M234.3 76.9l-1.2 1.2M234.3 74.3l-1.2 1.2M234.3 79.4l-1.2 1.2M234.3 71.8l-1.2 1.2"/>
<path d="M233.1 81.9l1.2 1.3M233.1 84.5l1.2 1.2M233.1 97.2l1.2 1.2M233.1 94.6l1.2 1.3M233.1 87l1.2 1.2M233.1 89.6l1.2 1.2M234.3 81.9l-1.2 1.3M234.3 84.5l-1.2 1.2M234.3 97.2l-1.2 1.2M234.3 94.6l-1.2 1.3M234.3 87l-1.2 1.2M234.3 89.6l-1.2 1.2"/>
<path d="M35 109.9l1.2 1.2M36.2 109.9l-1.2 1.2M233.1 104.8l1.2 1.2M233.1 102.3l1.2 1.2M233.1 117.5l1.2 1.2M233.1 115l1.2 1.2M233.1 109.9l1.2 1.2M233.1 112.4l1.2 1.2M233.1 107.3l1.2 1.3M234.3 104.8l-1.2 1.2M234.3 102.3l-1.2 1.2M234.3 117.5l-1.2 1.2"/>
<path d="M234.3 115l-1.2 1.2M234.3 109.9l-1.2 1.2M234.3 112.4l-1.2 1.2M234.3 107.3l-1.2 1.3M35 130.2l1.2 1.2M35 120l1.2 1.3M36.2 130.2l-1.2 1.2M36.2 120l-1.2 1.3M233.1 127.7l1.2 1.2M233.1 125.1l1.2 1.2M233.1 120l1.2 1.3M234.3 127.7l-1.2 1.2"/>
<path d="M234.3 125.1l-1.2 1.2M234.3 120l-1.2 1.3M38.8 145.4l1.2 1.3M40 145.4l-1.2 1.3M151.8 146.7l1.2 1.2M153 146.7l-1.2 1.2"/>
</g>
<g fill="#009600" stroke="#009600" stroke-width=".18">
<circle cx="19" cy="123.2" r=".46"/>
<circle cx="19" cy="118.1" r=".46"/>
<circle cx="19" cy="113" r=".46"/>
<circle cx="19" cy="128.3" r=".46"/>
<circle cx="38.1" cy="35.6" r=".46"/>
<circle cx="36.8" cy="35.6" r=".46"/>
<circle cx="66" cy="54.6" r=".46"/>
<circle cx="66" cy="40.6" r=".46"/>
<circle cx="66" cy="45.7" r=".46"/>
<circle cx="53.3" cy="30.5" r=".46"/>
<circle cx="39.4" cy="45.7" r=".46"/>
<circle cx="39.4" cy="54.6" r=".46"/>
<circle cx="58.4" cy="110.5" r=".46"/>
<circle cx="58.4" cy="135.9" r=".46"/>
<circle cx="19" cy="133.4" r=".46"/>
<circle cx="170.2" cy="115.6" r=".46"/>
<circle cx="156.2" cy="105.4" r=".46"/>
<circle cx="156.2" cy="108" r=".46"/>
<circle cx="132.1" cy="119.4" r=".46"/>
<circle cx="156.2" cy="110.5" r=".46"/>
</g>
<g font-size="2.8" fill="#840000">
<text x="178" y="190.9">Title:</text>
<text x="187.7" y="190.9">6507</text>
<text x="197.6" y="190.9">SBC</text>
</g>
<g font-size="2.1" fill="#840000">
<text x="178" y="184">Sheet:</text>
<text x="178" y="186.7">File:</text>
<text x="184.1" y="186.7">6507.kicad_sch</text>
<text x="178" y="196.9">KiCad</text>
<text x="178" y="194.1">Size:</text>
<text x="184.7" y="194.1">A4</text>
<text x="185.7" y="196.9">E.D.A.</text>
<text x="194.6" y="196.9">kicad</text>
<text x="200" y="194.1">Date:</text>
<text x="201.8" y="196.9">7.0.7</text>
<text x="207" y="194.1">2023-08-30</text>
<text x="263" y="194.3">Rev:</text>
<text x="263" y="196.9">Id:</text>
<text x="267.1" y="196.9">1/1</text>
<text x="269.4" y="194.3">2</text>
</g>
<g font-size="1.8" fill="#840000">
<text x="35" y="11.9">1</text>
<text x="85" y="11.9">2</text>
<text x="135" y="11.9">3</text>
<text x="185" y="11.9">4</text>
<text x="235" y="11.9">5</text>
<text x="285" y="11.9">6</text>
<text x="10.3" y="35.9">A</text>
<text x="285.3" y="35.9">A</text>
<text x="10.3" y="85.9">B</text>
<text x="285.3" y="85.9">B</text>
<text x="10.3" y="135.9">C</text>
<text x="285.3" y="135.9">C</text>
<text x="10.3" y="185.9">D</text>
<text x="285.3" y="185.9">D</text>
<text x="35" y="199.9">1</text>
<text x="85" y="199.9">2</text>
<text x="135" y="199.9">3</text>
<text x="185" y="199.9">4</text>
<text x="235" y="199.9">5</text>
<text x="285" y="199.9">6</text>
</g>
<g font-size="1.8" fill="#0000c2">
<text x="17.4" y="17.5">reset</text>
<text x="23.6" y="17.5">circuit</text>
<text x="30.5" y="17.5">(https://wilsonminesco.com/6502primer/RSTreqs.html)</text>
<text x="35.6" y="81">1.8432</text>
<text x="43.4" y="81">MHz</text>
<text x="130.5" y="156.3">$0000-$07ff</text>
<text x="130.5" y="158.4">$0800-$0fff</text>
<text x="130.5" y="160.4">$1000-$17ff</text>
<text x="143.9" y="158.4">:</text>
<text x="144.4" y="156.3">:</text>
<text x="144.4" y="160.4">:</text>
<text x="145.7" y="158.4">I/O</text>
<text x="146.1" y="156.3">RAM</text>
<text x="146.1" y="160.4">NC</text>
<text x="130.5" y="162.5">$1800-$1fff</text>
<text x="143.9" y="162.5">:</text>
<text x="145.7" y="162.5">ROM</text>
<text x="14" y="168.7">power</text>
<text x="20.6" y="168.7">led</text>
<text x="177.8" y="169.2">6507</text>
<text x="177.8" y="171.2">https://github.com/StringLess80/6507-SBC</text>
<text x="183.8" y="169.2">single</text>
<text x="190.7" y="169.2">board</text>
<text x="197.2" y="169.2">computer</text>
<text x="15.2" y="177.6">bypass</text>
<text x="22.9" y="177.6">capacitors</text>
</g>
<g font-size="1.8" fill="#006464">
<text x="40.6" y="21.2">GND</text>
<text x="39.4" y="25">SW1</text>
<text x="39.4" y="27.5">SW_Push</text>
<text x="51.3" y="27.5">+5V</text>
<text x="55.5" y="28.8">U1</text>
<text x="73.1" y="27.5">U?A</text>
<text x="30.3" y="32.6">.01uF</text>
<text x="31.7" y="30.1">C2</text>
<text x="55.5" y="31.3">NE555P</text>
<text x="71.1" y="30.1">74HC04</text>
<text x="18.8" y="41.5">GND</text>
<text x="22.6" y="36.4">GND</text>
<text x="35.2" y="40.7" transform="rotate(-90 35.2 40.7)">R1</text>
<text x="37.7" y="40.8" transform="rotate(-90 37.7 40.8)">1M</text>
<text x="45" y="36.4">TR</text>
<text x="45" y="41.5">CV</text>
<text x="54.2" y="37.4" transform="rotate(-90 54.2 37.4)">VCC</text>
<text x="58.4" y="41.5">DIS</text>
<text x="60.2" y="36.4">Q</text>
<text x="82.6" y="41.5">GND</text>
<text x="26.5" y="47.9">.01uF</text>
<text x="27.9" y="45.3">C1</text>
<text x="45" y="46.6">R</text>
<text x="54.2" y="47.8" transform="rotate(-90 54.2 47.8)">GND</text>
<text x="58" y="46.6">THR</text>
<text x="75.3" y="46.1">10uF</text>
<text x="76.2" y="44.3">C3</text>
<text x="37.7" y="52.1" transform="rotate(-90 37.7 52.1)">R2</text>
<text x="40.2" y="52.6" transform="rotate(-90 40.2 52.6)">3k3</text>
<text x="64.4" y="52.1" transform="rotate(-90 64.4 52.1)">R3</text>
<text x="66.9" y="52.6" transform="rotate(-90 66.9 52.6)">47k</text>
<text x="53.8" y="54.2">GND</text>
<text x="71.1" y="55.5">+5V</text>
<text x="48.8" y="63.1">+5V</text>
<text x="88.1" y="63.1">+5V</text>
<text x="92.4" y="64.4">U3</text>
<text x="221.5" y="61.8">+5V</text>
<text x="225.7" y="63.1">U5</text>
<text x="225.7" y="65.6">6522</text>
<text x="54.6" y="68.2">X1</text>
<text x="92.4" y="66.9">6507</text>
<text x="130" y="72">+5V</text>
<text x="172.4" y="68.2">U7</text>
<text x="172.4" y="70.7">HM62256BLP</text>
<text x="224.4" y="71.6" transform="rotate(-90 224.4 71.6)">VCC</text>
<text x="46" y="74.5">~{ST}</text>
<text x="51.7" y="72.7" transform="rotate(-90 51.7 72.7)">VCC</text>
<text x="51.8" y="74.5">OUT</text>
<text x="83.1" y="74.5">~{RES}</text>
<text x="91" y="72.9" transform="rotate(-90 91 72.9)">VCC</text>
<text x="94.8" y="74.5">A0</text>
<text x="94.8" y="77.1">A1</text>
<text x="134.3" y="75.8">U4</text>
<text x="160.5" y="75.8">A0</text>
<text x="171" y="76.7" transform="rotate(-90 171 76.7)">VCC</text>
<text x="177.1" y="75.8">Q0</text>
<text x="216.4" y="73.3">~{RES}</text>
<text x="226.9" y="73.3">PA0</text>
<text x="226.9" y="75.8">PA1</text>
<text x="51.7" y="78.5" transform="rotate(-90 51.7 78.5)">GND</text>
<text x="94.8" y="79.6">A2</text>
<text x="94.8" y="82.1">A3</text>
<text x="125" y="83.4">A1</text>
<text x="125" y="80.9">A0</text>
<text x="132.9" y="81.8" transform="rotate(-90 132.9 81.8)">VCC</text>
<text x="136.5" y="83.4">D1</text>
<text x="136.5" y="80.9">D0</text>
<text x="160.5" y="83.4">A3</text>
<text x="160.5" y="80.9">A2</text>
<text x="160.5" y="78.3">A1</text>
<text x="177.1" y="78.3">Q1</text>
<text x="177.1" y="80.9">Q2</text>
<text x="177.1" y="83.4">Q3</text>
<text x="216.4" y="80.9">~{IRQ}</text>
<text x="226.9" y="78.3">PA2</text>
<text x="226.9" y="80.9">PA3</text>
<text x="226.9" y="83.4">PA4</text>
<text x="48.8" y="86">GND</text>
<text x="74.9" y="89.8">R4</text>
<text x="83.1" y="87.2">R/~{W}</text>
<text x="94.8" y="87.2">A5</text>
<text x="94.8" y="89.8">A6</text>
<text x="94.8" y="84.7">A4</text>
<text x="125" y="88.5">A3</text>
<text x="125" y="86">A2</text>
<text x="136.5" y="86">D2</text>
<text x="136.5" y="88.5">D3</text>
<text x="160.5" y="88.5">A5</text>
<text x="160.5" y="86">A4</text>
<text x="177.1" y="86">Q4</text>
<text x="177.1" y="88.5">Q5</text>
<text x="206.7" y="86">+5V</text>
<text x="216.4" y="88.5">~{CS2}</text>
<text x="216.4" y="86">CS1</text>
<text x="226.9" y="86">PA5</text>
<text x="226.9" y="88.5">PA6</text>
<text x="65.8" y="92.3">+5V</text>
<text x="75" y="92.3">1k</text>
<text x="83.1" y="92.3">RDY</text>
<text x="94.8" y="92.3">A7</text>
<text x="94.8" y="94.8">A8</text>
<text x="125" y="93.6">A5</text>
<text x="125" y="91">A4</text>
<text x="136.5" y="91">D4</text>
<text x="136.5" y="93.6">D5</text>
<text x="160.5" y="93.6">A7</text>
<text x="160.5" y="91">A6</text>
<text x="177.1" y="91">Q6</text>
<text x="177.1" y="93.6">Q7</text>
<text x="216.4" y="93.6">RS0</text>
<text x="226.9" y="91">PA7</text>
<text x="93.6" y="99.9">A10</text>
<text x="94.8" y="97.4">A9</text>
<text x="125" y="98.7">A7</text>
<text x="125" y="96.1">A6</text>
<text x="125" y="101.2">A8</text>
<text x="136.5" y="96.1">D6</text>
<text x="136.5" y="98.7">D7</text>
<text x="160.5" y="101.2">A10</text>
<text x="160.5" y="98.7">A9</text>
<text x="160.5" y="96.1">A8</text>
<text x="177.1" y="98.7">~{CS}</text>
<text x="216.4" y="101.2">RS3</text>
<text x="216.4" y="98.7">RS2</text>
<text x="216.4" y="96.1">RS1</text>
<text x="226.9" y="98.7">CA2</text>
<text x="226.9" y="96.1">CA1</text>
<text x="56.4" y="107.5">+5V</text>
<text x="93.6" y="102.5">A11</text>
<text x="93.6" y="105">A12</text>
<text x="111" y="106.3">+5V</text>
<text x="125" y="106.3">A10</text>
<text x="125" y="103.7">A9</text>
<text x="160.5" y="106.3">A12</text>
<text x="160.5" y="103.7">A11</text>
<text x="177" y="106.3">~{WE}</text>
<text x="177.1" y="103.7">~{OE}</text>
<text x="216.4" y="106.3">R/~{W}</text>
<text x="226.7" y="103.7">PB0</text>
<text x="226.7" y="106.3">PB1</text>
<text x="94.6" y="112.6">D0</text>
<text x="125" y="112.6">~{OE}</text>
<text x="125" y="110.1">~{WE}</text>
<text x="160.5" y="111.4">A14</text>
<text x="160.5" y="108.8">A13</text>
<text x="171" y="112.5" transform="rotate(-90 171 112.5)">GND</text>
<text x="216.4" y="113.9">D1</text>
<text x="216.4" y="111.4">D0</text>
<text x="226.7" y="108.8">PB2</text>
<text x="226.7" y="111.4">PB3</text>
<text x="226.7" y="113.9">PB4</text>
<text x="59.3" y="119.9" transform="rotate(-90 59.3 119.9)">VCC</text>
<text x="94.6" y="117.7">D2</text>
<text x="94.6" y="115.2">D1</text>
<text x="125" y="115.2">~{CS}</text>
<text x="132.9" y="116.3" transform="rotate(-90 132.9 116.3)">GND</text>
<text x="216.4" y="119">D3</text>
<text x="216.4" y="116.4">D2</text>
<text x="226.7" y="116.4">PB5</text>
<text x="226.7" y="119">PB6</text>
<text x="46.6" y="120.4" transform="rotate(-90 46.6 120.4)">VCC</text>
<text x="94.6" y="125.3">D5</text>
<text x="94.6" y="122.8">D4</text>
<text x="94.6" y="120.2">D3</text>
<text x="130" y="124.1">GND</text>
<text x="168.1" y="120.2">GND</text>
<text x="172.7" y="122.8">74HC00</text>
<text x="174.7" y="120.2">U?A</text>
<text x="216.4" y="124.1">D5</text>
<text x="216.4" y="121.5">D4</text>
<text x="226.7" y="121.5">PB7</text>
<text x="46.6" y="129.8" transform="rotate(-90 46.6 129.8)">GND</text>
<text x="59.3" y="130.3" transform="rotate(-90 59.3 130.3)">GND</text>
<text x="94.6" y="130.4">D7</text>
<text x="94.6" y="127.9">D6</text>
<text x="216.4" y="129.1">D7</text>
<text x="216.4" y="126.6">D6</text>
<text x="226.7" y="126.6">CB1</text>
<text x="226.7" y="129.1">CB2</text>
<text x="47" y="132.9">U?E</text>
<text x="47" y="135.5">74HC00</text>
<text x="59.7" y="132.9">U?G</text>
<text x="59.7" y="135.5">74HC04</text>
<text x="91" y="134.1" transform="rotate(-90 91 134.1)">VSS</text>
<text x="224.4" y="132.8" transform="rotate(-90 224.4 132.8)">VSS</text>
<text x="17" y="138">GND</text>
<text x="27.9" y="140.6">74HC04</text>
<text x="29.9" y="138">U?F</text>
<text x="56.4" y="140.6">GND</text>
<text x="93.2" y="138">GND</text>
<text x="132.6" y="143.1">A1</text>
<text x="138.4" y="138">U?</text>
<text x="144.1" y="143.1">~{O}0</text>
<text x="221.5" y="140.6">GND</text>
<text x="17" y="146.9">+5V</text>
<text x="132.6" y="145.6">A0</text>
<text x="144.1" y="145.6">~{O}1</text>
<text x="144.1" y="148.2">~{O}2</text>
<text x="125" y="154.5">GND</text>
<text x="132.6" y="150.7">~{E}</text>
<text x="144.1" y="150.7">~{O}3</text>
<text x="25.3" y="167.6" transform="rotate(-90 25.3 167.6)">D1</text>
<text x="27.9" y="167.6" transform="rotate(-90 27.9 167.6)">LED</text>
<text x="17.4" y="173.5" transform="rotate(-90 17.4 173.5)">+5V</text>
<text x="29.2" y="172.3">220R</text>
<text x="30.4" y="169.8">R5</text>
<text x="38.1" y="172.3">GND</text>
<text x="15.7" y="179.9">+5V</text>
<text x="25.9" y="179.9">+5V</text>
<text x="36.1" y="179.9">+5V</text>
<text x="46.2" y="179.9">+5V</text>
<text x="56.4" y="179.9">+5V</text>
<text x="22.5" y="189.4" transform="rotate(-90 22.5 189.4)">.01uF</text>
<text x="25" y="188" transform="rotate(-90 25 188)">C4</text>
<text x="32.6" y="189.4" transform="rotate(-90 32.6 189.4)">.01uF</text>
<text x="35.2" y="188" transform="rotate(-90 35.2 188)">C5</text>
<text x="42.8" y="189.4" transform="rotate(-90 42.8 189.4)">.01uF</text>
<text x="45.3" y="188" transform="rotate(-90 45.3 188)">C6</text>
<text x="52.9" y="189.4" transform="rotate(-90 52.9 189.4)">.01uF</text>
<text x="55.5" y="188" transform="rotate(-90 55.5 188)">C7</text>
<text x="63.1" y="189.4" transform="rotate(-90 63.1 189.4)">.01uF</text>
<text x="65.6" y="188" transform="rotate(-90 65.6 188)">C8</text>
<text x="15.7" y="195.2">GND</text>
<text x="25.9" y="195.2">GND</text>
<text x="36.1" y="195.2">GND</text>
<text x="46.2" y="195.2">GND</text>
<text x="56.4" y="195.2">GND</text>
</g>
<g font-size="1.8" fill="#a90000">
<text x="41.8" y="35.3">2</text>
<text x="53.1" y="32.5" transform="rotate(-90 53.1 32.5)">8</text>
<text x="63.4" y="35.3">3</text>
<text x="68.5" y="35.3">1</text>
<text x="79.9" y="35.3">2</text>
<text x="41.8" y="40.4">5</text>
<text x="63.4" y="40.4">7</text>
<text x="41.8" y="45.5">4</text>
<text x="63.4" y="45.5">6</text>
<text x="53.1" y="50.2" transform="rotate(-90 53.1 50.2)">1</text>
<text x="50.5" y="68" transform="rotate(-90 50.5 68)">4</text>
<text x="89.9" y="68" transform="rotate(-90 89.9 68)">4</text>
<text x="223.3" y="67.4" transform="rotate(-90 223.3 67.4)">20</text>
<text x="43.7" y="73.4">1</text>
<text x="56.4" y="73.4">3</text>
<text x="80.6" y="73.4">1</text>
<text x="98.4" y="73.4">5</text>
<text x="98.4" y="75.9">6</text>
<text x="131.8" y="77.5" transform="rotate(-90 131.8 77.5)">24</text>
<text x="157.4" y="74.7">10</text>
<text x="158" y="77.2">9</text>
<text x="169.9" y="72.4" transform="rotate(-90 169.9 72.4)">28</text>
<text x="180.3" y="74.7">11</text>
<text x="180.3" y="77.2">12</text>
<text x="213.3" y="74.7">25</text>
<text x="213.3" y="72.1">34</text>
<text x="231.7" y="72.1">2</text>
<text x="231.7" y="74.7">3</text>
<text x="231.7" y="77.2">4</text>
<text x="50.5" y="80.7" transform="rotate(-90 50.5 80.7)">2</text>
<text x="80" y="78.5">27</text>
<text x="80" y="81">28</text>
<text x="98.4" y="78.5">7</text>
<text x="98.4" y="81">8</text>
<text x="98.4" y="83.6">9</text>
<text x="122.5" y="82.3">7</text>
<text x="122.5" y="79.8">8</text>
<text x="139.7" y="82.3">10</text>
<text x="140.3" y="79.8">9</text>
<text x="158" y="82.3">7</text>
<text x="158" y="79.8">8</text>
<text x="180.3" y="79.8">13</text>
<text x="180.3" y="82.3">15</text>
<text x="213.3" y="79.8">21</text>
<text x="231.7" y="79.8">5</text>
<text x="231.7" y="82.3">6</text>
<text x="80" y="86.1">26</text>
<text x="97.7" y="86.1">10</text>
<text x="97.7" y="88.6">11</text>
<text x="122.5" y="89.9">4</text>
<text x="122.5" y="87.4">5</text>
<text x="122.5" y="84.8">6</text>
<text x="139.7" y="84.8">11</text>
<text x="139.7" y="87.4">13</text>
<text x="139.7" y="89.9">14</text>
<text x="158" y="89.9">4</text>
<text x="158" y="87.4">5</text>
<text x="158" y="84.8">6</text>
<text x="180.3" y="84.8">16</text>
<text x="180.3" y="87.4">17</text>
<text x="180.3" y="89.9">18</text>
<text x="213.3" y="87.4">23</text>
<text x="213.3" y="84.8">24</text>
<text x="231.7" y="84.8">7</text>
<text x="231.7" y="87.4">8</text>
<text x="231.7" y="89.9">9</text>
<text x="80.6" y="91.2">3</text>
<text x="97.7" y="91.2">12</text>
<text x="97.7" y="93.7">13</text>
<text x="122.5" y="95">2</text>
<text x="122.5" y="92.5">3</text>
<text x="139.7" y="92.5">15</text>
<text x="139.7" y="95">16</text>
<text x="157.4" y="95">25</text>
<text x="158" y="92.5">3</text>
<text x="180.3" y="92.5">19</text>
<text x="213.3" y="95">37</text>
<text x="213.3" y="92.5">38</text>
<text x="231.1" y="95">40</text>
<text x="97.7" y="96.3">14</text>
<text x="97.7" y="98.8">15</text>
<text x="97.7" y="101.3">16</text>
<text x="121.9" y="100.1">23</text>
<text x="122.5" y="97.5">1</text>
<text x="139.7" y="97.5">17</text>
<text x="157.4" y="100.1">21</text>
<text x="157.4" y="97.5">24</text>
<text x="180.3" y="97.5">20</text>
<text x="213.3" y="100.1">35</text>
<text x="213.3" y="97.5">36</text>
<text x="231.1" y="97.5">39</text>
<text x="21.5" y="107.7">4</text>
<text x="97.7" y="103.9">17</text>
<text x="121.9" y="105.2">19</text>
<text x="121.9" y="102.6">22</text>
<text x="157.4" y="102.6">23</text>
<text x="157.4" y="107.7">26</text>
<text x="158" y="105.2">2</text>
<text x="180.3" y="102.6">22</text>
<text x="180.3" y="105.2">27</text>
<text x="213.3" y="105.2">22</text>
<text x="231.1" y="102.6">10</text>
<text x="231.1" y="105.2">11</text>
<text x="231.1" y="107.7">12</text>
<text x="21.5" y="112.8">5</text>
<text x="32.9" y="110.2">6</text>
<text x="97.7" y="111.5">25</text>
<text x="121.9" y="111.5">20</text>
<text x="121.9" y="109">21</text>
<text x="158" y="110.2">1</text>
<text x="213.3" y="112.8">32</text>
<text x="213.3" y="110.2">33</text>
<text x="231.1" y="110.2">13</text>
<text x="231.1" y="112.8">14</text>
<text x="21.5" y="117.9">9</text>
<text x="45.5" y="114.3" transform="rotate(-90 45.5 114.3)">14</text>
<text x="58.2" y="114.3" transform="rotate(-90 58.2 114.3)">14</text>
<text x="97.7" y="119.1">22</text>
<text x="97.7" y="116.6">23</text>
<text x="97.7" y="114">24</text>
<text x="121.9" y="114">18</text>
<text x="131.8" y="119.4" transform="rotate(-90 131.8 119.4)">12</text>
<text x="169.9" y="115.6" transform="rotate(-90 169.9 115.6)">14</text>
<text x="213.3" y="117.9">30</text>
<text x="213.3" y="115.3">31</text>
<text x="231.1" y="115.3">15</text>
<text x="231.1" y="117.9">16</text>
<text x="20.9" y="122.9">10</text>
<text x="32.9" y="120.4">8</text>
<text x="97.7" y="124.2">20</text>
<text x="97.7" y="121.7">21</text>
<text x="170.1" y="125.5">1</text>
<text x="213.3" y="125.5">27</text>
<text x="213.3" y="122.9">28</text>
<text x="213.3" y="120.4">29</text>
<text x="231.1" y="120.4">17</text>
<text x="231.1" y="125.5">18</text>
<text x="20.9" y="128">12</text>
<text x="32.3" y="130.6">11</text>
<text x="97.7" y="129.3">18</text>
<text x="97.7" y="126.7">19</text>
<text x="170.1" y="130.6">2</text>
<text x="181.5" y="128">3</text>
<text x="213.3" y="128">26</text>
<text x="231.1" y="128">19</text>
<text x="20.9" y="133.1">13</text>
<text x="45.5" y="134.1" transform="rotate(-90 45.5 134.1)">7</text>
<text x="58.2" y="134.1" transform="rotate(-90 58.2 134.1)">7</text>
<text x="89.9" y="136.6" transform="rotate(-90 89.9 136.6)">2</text>
<text x="223.3" y="135.3" transform="rotate(-90 223.3 135.3)">1</text>
<text x="128.8" y="142">3</text>
<text x="149.2" y="142">4</text>
<text x="24.7" y="145.8">13</text>
<text x="36.2" y="145.8">12</text>
<text x="128.8" y="149.6">1</text>
<text x="128.8" y="144.5">2</text>
<text x="149.2" y="144.5">5</text>
<text x="149.2" y="147.1">6</text>
<text x="149.2" y="149.6">7</text>
</g>
<g font-size="1.4" fill="#840000">
<text x="86.2" y="36.4">RESB</text>
<text x="59.5" y="74.5">CLK</text>
<text x="74.8" y="74.5">RESB</text>
<text x="208.1" y="73.2">RESB</text>
<text x="75.8" y="79.5">CLK</text>
<text x="75.5" y="87.2">RWB</text>
<text x="207.8" y="88.4">VIA~{CS}</text>
<text x="184" y="106.2">RWB</text>
<text x="208.8" y="106.2">RWB</text>
<text x="115.4" y="115.1">ROM~{CS}</text>
<text x="162.6" y="131.6">RAM~{CS}</text>
<text x="122.9" y="143">A12</text>
<text x="153.5" y="143">RAM~{CS}</text>
<text x="122.9" y="145.6">A11</text>
<text x="153.5" y="145.6">VIA~{CS}</text>
<text x="153.5" y="150.7">ROM~{CS}</text>
</g>
<g font-size="1.4" fill="#00009d">
<text x="106.5" y="71.9">A[0..12]</text>
<text x="145" y="73.2">A[0..12]</text>
<text x="109.5" y="78.3">A[0..12]</text>
<text x="189.1" y="96.1">D[0..7]</text>
<text x="200.9" y="96.1">A[0..12]</text>
<text x="148.1" y="106.9" transform="rotate(-90 148.1 106.9)">D[0..7]</text>
<text x="106.5" y="132.9">D[0..7]</text>
<text x="209.1" y="137.4" transform="rotate(-90 209.1 137.4)">D[0..7]</text>
</g>
<g font-size="1.4" fill="#0f0f0f">
<text x="100.3" y="75.9">A1</text>
<text x="100.3" y="73.4">A0</text>
<text x="154.9" y="77.2">A1</text>
<text x="154.9" y="74.7">A0</text>
<text x="182.9" y="74.7">D0</text>
<text x="100.3" y="83.5">A4</text>
<text x="100.3" y="78.5">A2</text>
<text x="100.3" y="81">A3</text>
<text x="119.4" y="82.3">A1</text>
<text x="119.4" y="79.7">A0</text>
<text x="142.2" y="79.7">D0</text>
<text x="154.9" y="82.3">A3</text>
<text x="154.9" y="79.7">A2</text>
<text x="100.3" y="88.6">A6</text>
<text x="119.4" y="89.9">A4</text>
<text x="119.4" y="84.8">A2</text>
<text x="119.4" y="87.4">A3</text>
<text x="142.2" y="84.8">D2</text>
<text x="142.2" y="89.9">D4</text>
<text x="154.9" y="84.8">A4</text>
<text x="154.9" y="87.4">A5</text>
<text x="154.9" y="89.9">A6</text>
<text x="182.9" y="87.4">D5</text>
<text x="119.4" y="92.4">A5</text>
<text x="119.4" y="95">A6</text>
<text x="154.9" y="92.4">A7</text>
<text x="154.9" y="95">A8</text>
<text x="210.8" y="95">A1</text>
<text x="210.8" y="92.4">A0</text>
<text x="100.3" y="98.8">A10</text>
<text x="119.4" y="100.1">A8</text>
<text x="119.4" y="97.5">A7</text>
<text x="142.2" y="97.5">D7</text>
<text x="154.9" y="100.1">A10</text>
<text x="154.9" y="97.5">A9</text>
<text x="210.8" y="100.1">A3</text>
<text x="210.8" y="97.5">A2</text>
<text x="100.3" y="103.9">A12</text>
<text x="119.4" y="105.1">A10</text>
<text x="119.4" y="102.6">A9</text>
<text x="210.8" y="112.8">D1</text>
<text x="210.8" y="110.2">D0</text>
<text x="100.3" y="114">D1</text>
<text x="210.8" y="115.3">D2</text>
<text x="210.8" y="117.8">D3</text>
<text x="100.3" y="121.6">D4</text>
<text x="210.8" y="125.5">D6</text>
<text x="210.8" y="122.9">D5</text>
<text x="210.8" y="120.4">D4</text>
<text x="210.8" y="128">D7</text>
</g>
<g font-size="1.4" fill="#a90000">
<text x="182.9" y="77.2">D1</text>
<text x="142.2" y="82.3">D1</text>
<text x="182.9" y="82.3">D3</text>
<text x="182.9" y="79.7">D2</text>
<text x="100.3" y="86.1">A5</text>
<text x="142.2" y="87.4">D3</text>
<text x="182.9" y="84.8">D4</text>
<text x="182.9" y="89.9">D6</text>
<text x="100.3" y="93.7">A8</text>
<text x="100.3" y="91.2">A7</text>
<text x="142.2" y="95">D6</text>
<text x="142.2" y="92.4">D5</text>
<text x="182.9" y="92.4">D7</text>
<text x="100.3" y="96.2">A9</text>
<text x="100.3" y="101.3">A11</text>
<text x="100.3" y="111.5">D0</text>
<text x="100.3" y="119.1">D3</text>
<text x="100.3" y="116.6">D2</text>
<text x="100.3" y="124.2">D5</text>
<text x="100.3" y="129.3">D7</text>
<text x="100.3" y="126.7">D6</text>
</g>
</svg>
